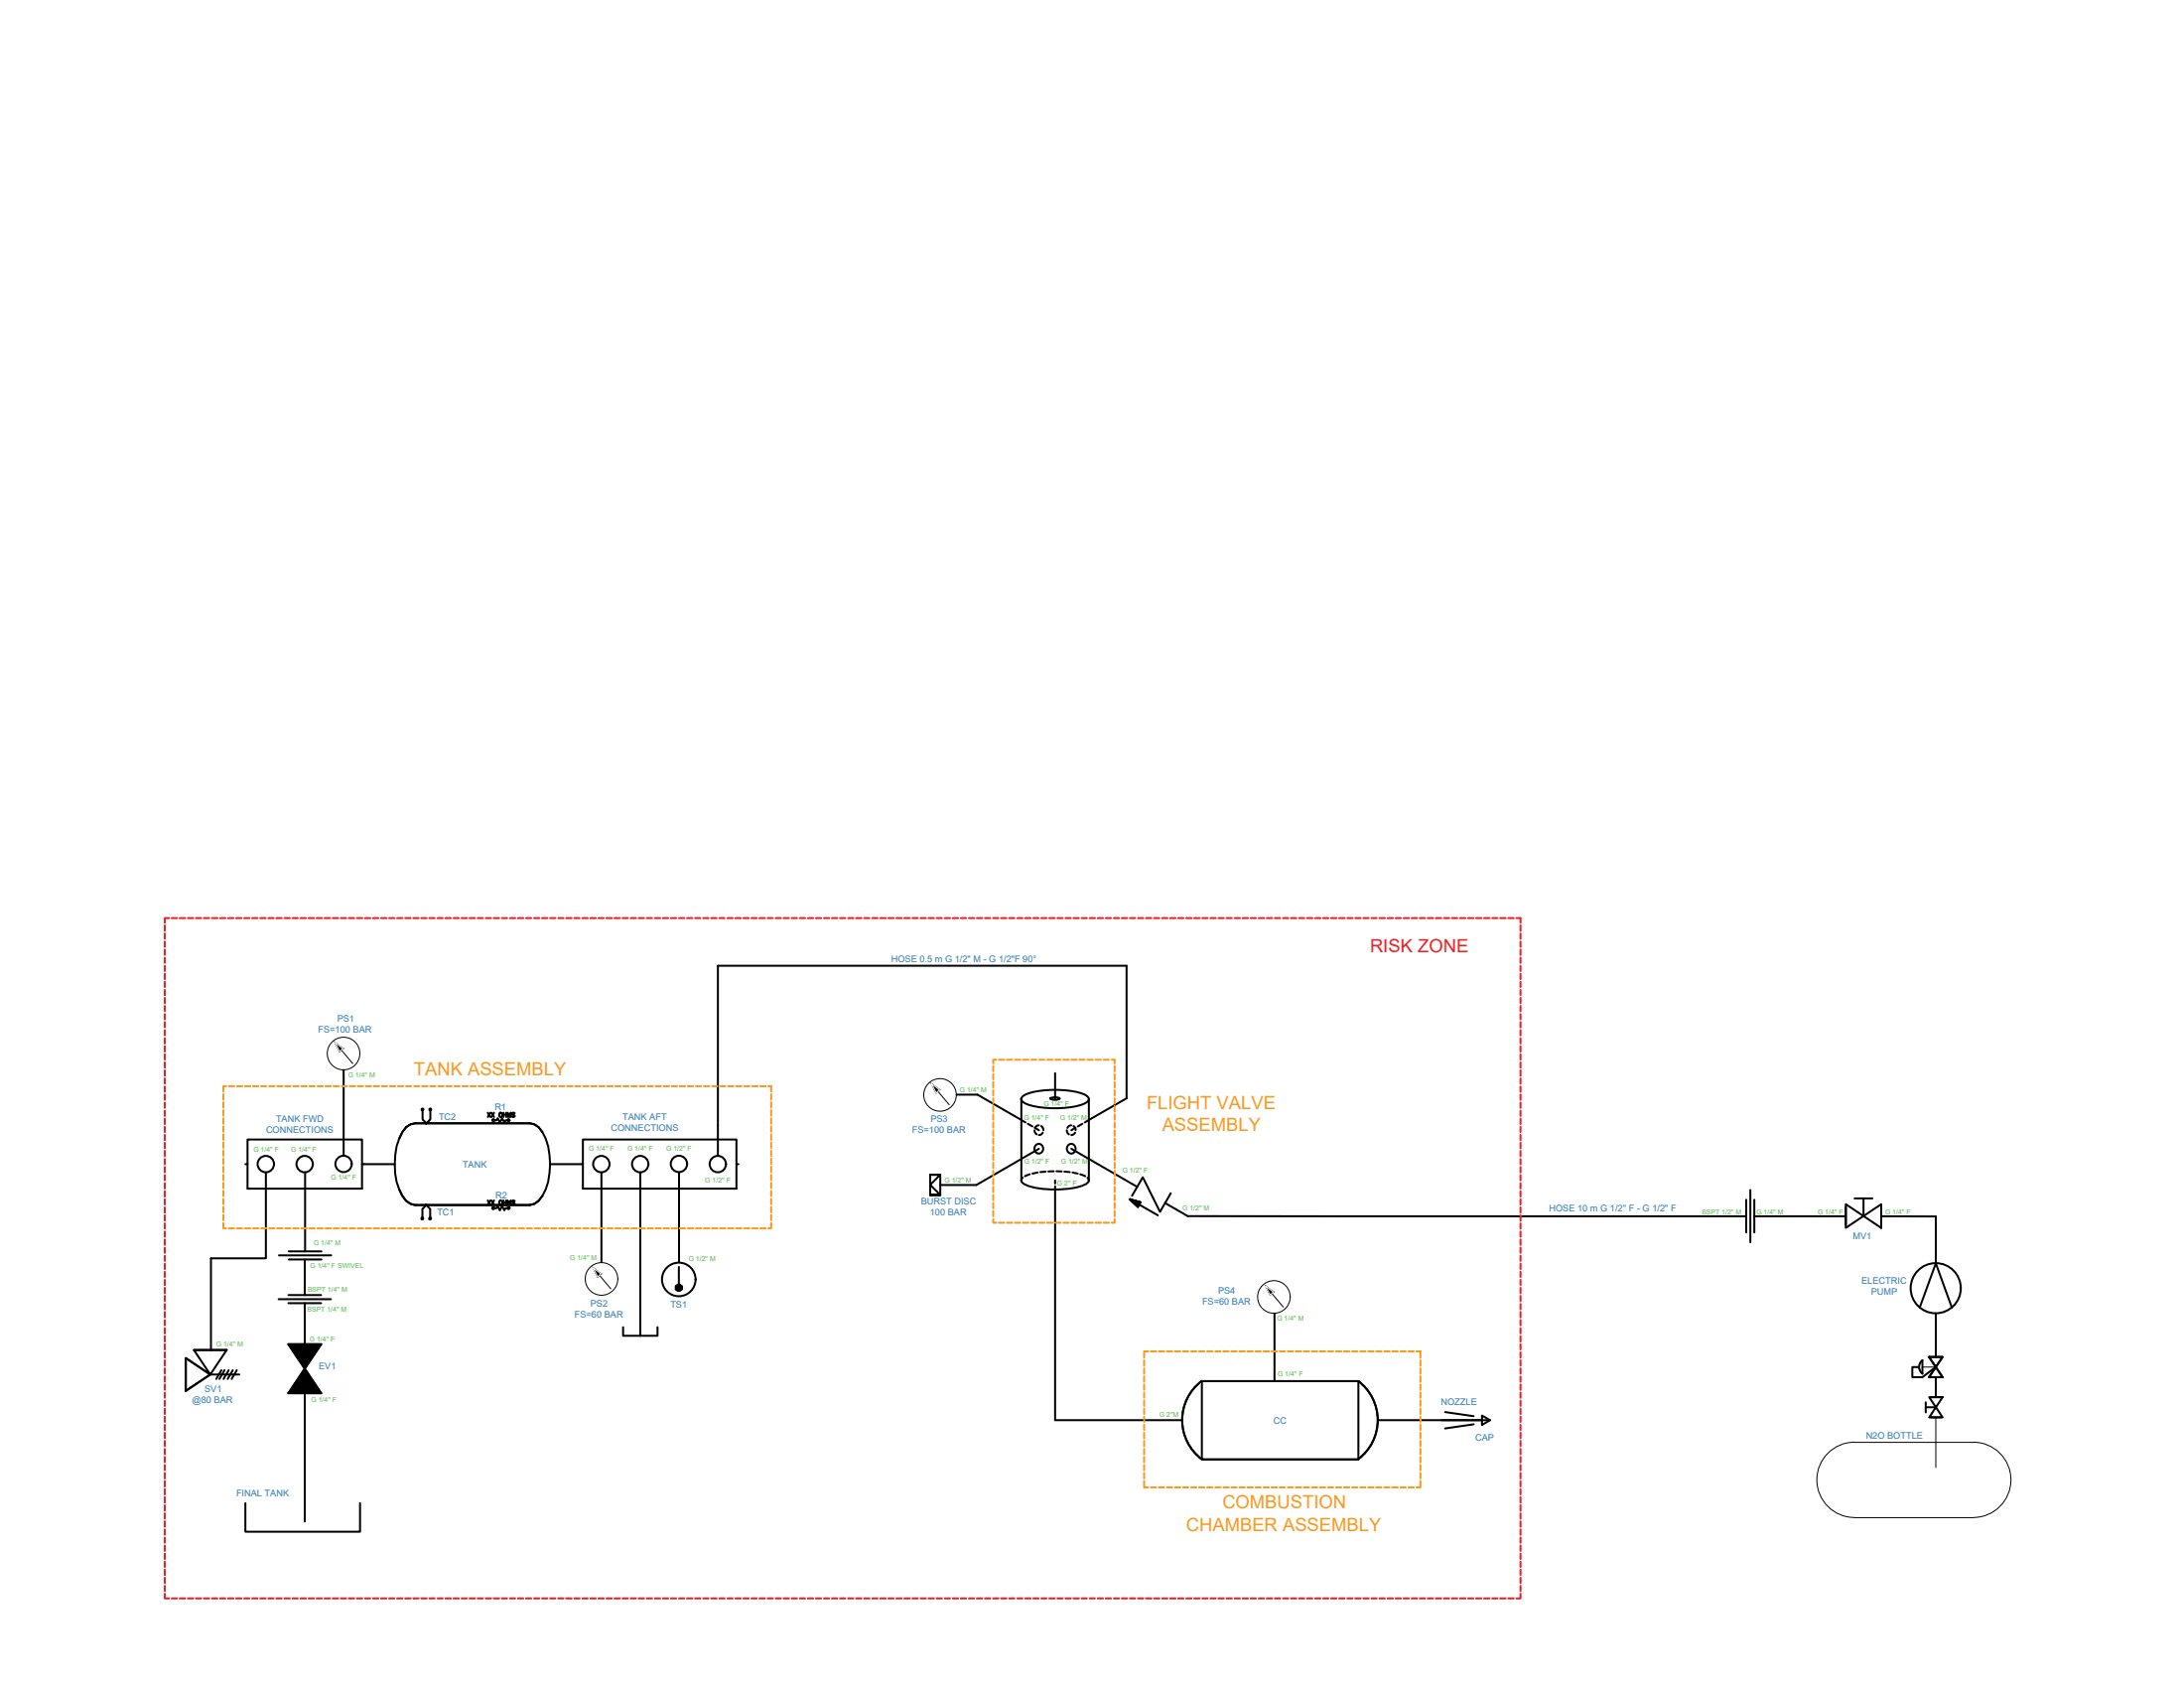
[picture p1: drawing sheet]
<svg xmlns="http://www.w3.org/2000/svg" width="279mm" height="216mm" viewBox="0 0 279 216" stroke-linecap="round" stroke-linejoin="round" font-family="sans-serif">
<!-- layer: SYMS -->
<g fill="none" stroke="#000" stroke-width=".25">
<path d="M31.4 148.9h.3M31.7 145.7h14.6v6.3h-14.6zM46.3 148.9h.3M51.1 152.1a2.57 2.57 0 0 0 2 2M52 144.2l.5-.4 .6-.1h14.7l.5 .1a4.1 4.1 0 0 1 1.8 2.8 9.3 9.3 0 0 1-.7 6.4l-.5 .6-.6 .4-.5 .1h-14.7a2.57 2.57 0 0 1-2-2 9.3 9.3 0 0 1 .4-7.3zM53.1 154.1h14.7M54 155.7v-1.1l.5-.5 .5 .5v1.1M54.1 142v1.2l.4 .5 .6-.5v-1.2M54.1 155.8l-.1 .1M54.1 141.8l-.1 .2M55.1 155.8l-.2 .1M55.1 141.8l-.1 .2"/>
<path d="M63.2 143.3h.3l.2-.3 .2 .6 .3-.6 .3 .6 .2-.3h.2M63.2 154.5h.3l.2-.2 .2 .5 .3-.5 .3 .5 .2-.3h.2M69.4 144.8l-.5-.6-.6-.4-.5-.1h-14.7l-.6 .1-.5 .4-.5 .6-.4 .8M69.4 153l-.5 .6-.6 .4-.5 .1M74.3 148.9h.3M74.6 145.7h19.6v6.3h-19.6zM94.2 148.9h.3M119 150.3v2.5v-2.5h1.3v2.5h-1.3h1.3l-1.3-1.3 1.3-1.2zM144.5 153.4l1.1 1 .3-.6-1.4-.4 1.4 .4-.3 .6zM144.5 153.4l3.6 2M149.8 152.6l-1.4 2.4-2.2-4.4-1.4 2.3M223.4 153.5v4.1"/>
<path d="M223.9 152.2v6.7M224.4 153.5v4.1M236.1 154l4.6 3v-3l-4.6 3zM236.1 154.4v2.3M237.3 153.3h2.2M238.4 153.3v2.2M240.7 154.4v2.3M35.6 166.2h6.7M35.7 160.6h6.7M36.9 171.9h4.2l-2.1 3.2zM36.9 171.9l4.2 6.3h-4.2l4.2-6.3zM36.9 165.6h4.2"/>
<path d="M36.9 166.7h4.2M36.9 160.1h4.2M36.9 161.1h4.2M39 175.1l2.1 3.1h-4.2zM79.7 169.7v1.2h4.4v-1.2M86.8 162v2.7M153.7 176.6a6.3 6.3 0 0 0 0 10M153.8 176.6v10.1h20M173.8 176.6a6.3 6.3 0 0 1 0 10M173.8 176.6h-20h20M173.8 176.6v10.1M245.5 174.9h-.9v1.2h1.3l1.8-1.2"/>
<path d="M245.8 174.2l.1-.2v1.7a1.07 1.07 0 0 1-.1-1.5zM246.4 179.4v1.3M246.4 180h1.3M246.8 173.6h1.7l-.8 1.3zM246.8 173.6h1.7l-1.7 2.5h1.7M246.8 173.6l1.7 2.5M246.8 178.7l1.7 2.6h-1.7l1.7-2.6zM247 178.7h1.3M247.7 174.9l.8 1.2h-1.7zM31.4 192.2v3.7h14.7v-3.7M39 190.7v3.9M153.8 186.7h20"/>
<path d="M184.4 181.6h6.2M184.9 180.6l3.6 .5M188.5 182.2l-3.6 .5M189.6 181.1l1 .5-1 .7zM247 181.3h1.3"/>
<circle cx="34" cy="148.9" r="1.05"/>
<circle cx="39" cy="148.9" r="1.05"/>
<circle cx="44" cy="148.9" r="1.05"/>
<circle cx="54" cy="155.9" r=".12"/>
<circle cx="54" cy="141.9" r=".12"/>
<circle cx="54.5" cy="154.1" r=".03"/>
<circle cx="54.5" cy="154.1" r=".05"/>
<circle cx="54.5" cy="143.7" r=".03"/>
<circle cx="54.5" cy="143.7" r=".05"/>
<circle cx="55" cy="155.9" r=".12"/>
<circle cx="55" cy="141.9" r=".12"/>
<circle cx="63.1" cy="154.5" r=".14"/>
<circle cx="63.1" cy="143.3" r=".14"/>
<circle cx="65.1" cy="143.3" r=".14"/>
<circle cx="65.1" cy="154.5" r=".14"/>
<circle cx="76.9" cy="148.9" r="1.05"/>
<circle cx="81.9" cy="148.9" r="1.05"/>
<circle cx="86.9" cy="148.9" r="1.05"/>
<circle cx="91.8" cy="148.9" r="1.05"/>
<circle cx="86.8" cy="163.6" r="2.15"/>
<circle cx="86.8" cy="164.7" r=".39"/>
</g>
<!-- layer: MISC -->
<g fill="none" stroke="#000" stroke-width=".25">
<path d="M62.4 142.3l.3 .6M62.4 153.5l.3 .6M62.7 142.3l-.3 .6M62.7 153.5l-.3 .6M62.9 142.3l.3 .6M62.9 153.5l.3 .6M63.2 142.3l-.3 .6M63.2 153.5l-.3 .6M63.9 153.6l.1-.1a.28 .28 0 0 1 .3 .3 .28 .28 0 0 1-.3 .3l-.1-.2zM64.4 142.3v.6M64.4 153.5v.6M64.4 142.6h.3"/>
<path d="M64.4 153.8h.3M64.7 142.3v.6M64.7 153.5v.6M64.9 142.9v-.6l.3 .6 .1-.6v.6M64.9 154.1v-.6l.3 .6 .1-.6v.6M65.8 142.4h-.3l.1 .1 .2 .2-.1 .2-.2-.1M65.8 153.6l-.1-.1-.2 .1 .1 .2 .2 .1-.1 .2-.2-.1"/>
<circle cx="64.1" cy="142.6" r=".25"/>
</g>
<!-- layer: 0 -->
<g fill="none" stroke="#000" stroke-width=".25">
<path d="M91.8 123.5h52.3v17l-5.3 3.1M135 137.3v3.2M122.4 140h2.7l6.1 3.6M130.7 140.6v10.4M130.8 140.3a7 7 0 0 1 4.2-.9 7 7 0 0 1 4.2 .9l.1 .3-.1 .2a7 7 0 0 1-4.2 .9 7 7 0 0 1-4.2-.9l-.2-.2zM130.8 150.6l-.1 .4M131.5 143.7l.6 .4M131.7 150.2l-.6 .2M132.4 144.6v.3l.2 .2M132.4 144.2l.5 .4M132.8 150l-.7 .1M132.9 143.9l-.2 .1-.3 .3"/>
<path d="M132.9 146.9l-8 4.7h-4.6M133.2 144l.2 .3 .1 .2M133.4 144.9l-.2 .2-.3 .1M133.8 149.9h-.7M134.4 140.5a1.23 1.23 0 0 1 1.2 0 1.23 1.23 0 0 1-1.2 0zM134.8 149.8h-.7M135 151v.4M135 151.7v29.9h16.2M135.1 149.8h.7M136.2 149.9h.7M136.5 144.6v.3l.3 .2M137.1 143.9l-.4 .1-.2 .3"/>
<path d="M137.1 146.9l8.4 4.9M137.2 150l.7 .1M137.3 144l.3 .3v.2M137.5 144.9l-.2 .2-.2 .1M137.6 144.2l-.5 .4M138.2 150.2l.6 .2M138.5 143.7l-.6 .4M139.1 150.6l.2 .4M139.3 151a1.59 1.59 0 0 1-1.4 .8 13.3 13.3 0 0 1-6.4-.1l-.8-.5-.1-.2M139.3 140.6v10.4M149.1 153.9l2.9 1.6 19.2 .1M196.7 155.6h26.7"/>
<path d="M224.4 155.6h11.7M238.4 155.6h.1M240.7 155.6h7M23.8 173.7l3.1 2.1-3.1 2.1zM24.8 172.7h4.2l-2.1 3.1zM24.8 172.7h4.2M26.9 175.8h3.7M28.3 175.3l-.6 1.1M28.7 175.3l-.6 1.1M29.3 175.3l-.7 1.1M29.8 175.3l-.7 1.1M30.3 175.3l-.7 1.1"/>
<path d="M39 175.1v15.6M163 168v8.6M245.6 167.2l2.1-5.6 2 5.7M176.3 181.6h13.3"/>
<circle cx="132.9" cy="146.9" r=".6"/>
<circle cx="137.1" cy="146.9" r=".6"/>
<circle cx="247.6" cy="164.8" r="3.2"/>
</g>
<g fill="none" stroke="#f8991e" stroke-width=".25">
<path d="M28.6 139.9v.7M28.9 138.9h-.3v.7M29.3 138.9h.7M30.3 138.9h.7M31.3 138.9h.7M32.4 138.9h.7M33.4 138.9h.7M34.4 138.9h.7M35.5 138.9h.7M36.5 138.9h.7M37.5 138.9h.7M38.5 138.9h.7"/>
<path d="M39.6 138.9h.7M40.6 138.9h.7M41.6 138.9h.7M42.7 138.9h.6M43.7 138.9h.7M44.7 138.9h.7M45.8 138.9h.6M46.8 138.9h.7M47.8 138.9h.7M48.9 138.9h.6M49.9 138.9h.7M50.9 138.9h.7"/>
<path d="M51.9 138.9h.7M53 138.9h.7M54 138.9h.7M55 138.9h.7M56.1 138.9h.6M57.1 138.9h.7M58.1 138.9h.7M59.2 138.9h.6M60.2 138.9h.7M61.2 138.9h.7M62.3 138.9h.6M63.3 138.9h.7"/>
<path d="M64.3 138.9h.7M65.3 138.9h.7M66.4 138.9h.7M67.4 138.9h.7M68.4 138.9h.7M69.4 138.9h.7M70.5 138.9h.7M71.5 138.9h.7M72.5 138.9h.7M73.6 138.9h.7M74.6 138.9h.7M75.6 138.9h.7"/>
<path d="M76.7 138.9h.6M77.7 138.9h.7M78.7 138.9h.7M79.8 138.9h.6M80.8 138.9h.7M81.8 138.9h.7M82.8 138.9h.7M83.9 138.9h.7M84.9 138.9h.7M85.9 138.9h.7M87 138.9h.7M88 138.9h.7"/>
<path d="M89 138.9h.7M90 138.9h.7M91.1 138.9h.7M92.1 138.9h.7M93.1 138.9h.7M94.2 138.9h.7M95.2 138.9h.7M96.2 138.9h.7M97.3 138.9h.7M98.3 138.9h.4v.7M98.7 139.9v.7M127.1 136.3v.7"/>
<path d="M127.1 137.4v.7M127.1 138.4v.7M127.1 139.4v.7M127.4 135.5h-.3v.5M127.8 135.5h.7M128.8 135.5h.7M129.9 135.5h.6M130.9 135.5h.7M131.9 135.5h.7M132.9 135.5h.7M134 135.5h.7M135 135.5h.7"/>
<path d="M136 135.5h.7M137.1 135.5h.7M138.1 135.5h.7M139.1 135.5h.7M140.1 135.5h.7M141.2 135.5h.7M142.2 135.5h.4v.5M142.6 136.3v.7M142.6 137.4v.7M142.6 138.4v.7M142.6 139.4v.7M28.6 156.4v.7h.3"/>
<path d="M28.6 141v.7M28.6 142v.7M28.6 143v.7M28.6 144.1v.7M28.6 145.1v.7M28.6 146.1v.7M28.6 147.2v.6M28.6 148.2v.7M28.6 149.2v.7M28.6 150.3v.6M28.6 151.3v.7M28.6 152.3v.7"/>
<path d="M28.6 153.3v.7M28.6 154.4v.7M28.6 155.4v.7M29.3 157.1h.7M30.3 157.1h.7M31.3 157.1h.7M32.4 157.1h.7M33.4 157.1h.7M34.4 157.1h.7M35.5 157.1h.7M36.5 157.1h.7M37.5 157.1h.7"/>
<path d="M38.5 157.1h.7M39.6 157.1h.7M40.6 157.1h.7M41.6 157.1h.7M42.7 157.1h.6M43.7 157.1h.7M44.7 157.1h.7M45.8 157.1h.6M46.8 157.1h.7M47.8 157.1h.7M48.9 157.1h.6M49.9 157.1h.7"/>
<path d="M50.9 157.1h.7M51.9 157.1h.7M53 157.1h.7M54 157.1h.7M55 157.1h.7M56.1 157.1h.6M57.1 157.1h.7M58.1 157.1h.7M59.2 157.1h.6M60.2 157.1h.7M61.2 157.1h.7M62.3 157.1h.6"/>
<path d="M63.3 157.1h.7M64.3 157.1h.7M65.3 157.1h.7M66.4 157.1h.7M67.4 157.1h.7M68.4 157.1h.7M69.4 157.1h.7M70.5 157.1h.7M71.5 157.1h.7M72.5 157.1h.7M73.6 157.1h.7M74.6 157.1h.7"/>
<path d="M75.6 157.1h.7M76.7 157.1h.6M77.7 157.1h.7M78.7 157.1h.7M79.8 157.1h.6M80.8 157.1h.7M81.8 157.1h.7M82.8 157.1h.7M83.9 157.1h.7M84.9 157.1h.7M85.9 157.1h.7M87 157.1h.7"/>
<path d="M88 157.1h.7M89 157.1h.7M90 157.1h.7M91.1 157.1h.7M92.1 157.1h.7M93.1 157.1h.7M94.2 157.1h.7M95.2 157.1h.7M96.2 157.1h.7M97.3 157.1h.7M98.7 156.4v.7h-.4M98.7 141v.7"/>
<path d="M98.7 142v.7M98.7 143v.7M98.7 144.1v.7M98.7 145.1v.7M98.7 146.1v.7M98.7 147.2v.6M98.7 148.2v.7M98.7 149.2v.7M98.7 150.3v.6M98.7 151.3v.7M98.7 152.3v.7M98.7 153.3v.7"/>
<path d="M98.7 154.4v.7M98.7 155.4v.7M127.1 155.9v.5h.3M127.1 140.5v.7M127.1 141.5v.7M127.1 142.5v.7M127.1 143.6v.6M127.1 144.6v.7M127.1 145.6v.7M127.1 146.7v.6M127.1 147.7v.7M127.1 148.7v.7"/>
<path d="M127.1 149.7v.7M127.1 150.8v.7M127.1 151.8v.7M127.1 152.8v.7M127.1 153.9v.7M127.1 154.9v.7M127.8 156.4h.7M128.8 156.4h.7M129.9 156.4h.6M130.9 156.4h.7M131.9 156.4h.7M132.9 156.4h.7"/>
<path d="M134 156.4h.7M135 156.4h.7M136 156.4h.7M137.1 156.4h.7M138.1 156.4h.7M139.1 156.4h.7M140.1 156.4h.7M141.2 156.4h.7M142.6 155.9v.5h-.4M142.6 140.5v.7M142.6 141.5v.7M142.6 142.5v.7"/>
<path d="M142.6 143.6v.6M142.6 144.6v.7M142.6 145.6v.7M142.6 146.7v.6M142.6 147.7v.7M142.6 148.7v.7M142.6 149.7v.7M142.6 150.8v.7M142.6 151.8v.7M142.6 152.8v.7M142.6 153.9v.7M142.6 154.9v.7"/>
<path d="M146.4 174v.7M146.4 175v.7M146.4 176v.7M146.4 177.1v.7M146.4 178.1v.7M146.4 179.1v.7M146.9 172.8h-.5v.8M147.2 172.8h.7M148.3 172.8h.6M149.3 172.8h.7M150.3 172.8h.7M151.3 172.8h.7"/>
<path d="M152.4 172.8h.7M153.4 172.8h.7M154.4 172.8h.7M155.5 172.8h.6M156.5 172.8h.7M157.5 172.8h.7M158.6 172.8h.6M159.6 172.8h.7M160.6 172.8h.7M161.6 172.8h.7M162.7 172.8h.7M163.7 172.8h.7"/>
<path d="M164.7 172.8h.7M165.8 172.8h.7M166.8 172.8h.7M167.8 172.8h.7M168.8 172.8h.7M169.9 172.8h.7M170.9 172.8h.7M171.9 172.8h.7M173 172.8h.7M174 172.8h.7M175 172.8h.7M176.1 172.8h.6"/>
<path d="M177.1 172.8h.7M178.1 172.8h.7M179.2 172.8h.6M180.2 172.8h.7M181.2 172.8h.5v.8M181.7 174v.7M181.7 175v.7M181.7 176v.7M181.7 177.1v.7M181.7 178.1v.7M181.7 179.1v.7M146.4 189.4v.8h.5"/>
<path d="M146.4 180.2v.7M146.4 181.2v.7M146.4 182.2v.7M146.4 183.3v.7M146.4 184.3v.7M146.4 185.3v.7M146.4 186.3v.7M146.4 187.4v.7M146.4 188.4v.7M147.2 190.2h.7M148.3 190.2h.6M149.3 190.2h.7"/>
<path d="M150.3 190.2h.7M151.3 190.2h.7M152.4 190.2h.7M153.4 190.2h.7M154.4 190.2h.7M155.5 190.2h.6M156.5 190.2h.7M157.5 190.2h.7M158.6 190.2h.6M159.6 190.2h.7M160.6 190.2h.7M161.6 190.2h.7"/>
<path d="M162.7 190.2h.7M163.7 190.2h.7M164.7 190.2h.7M165.8 190.2h.7M166.8 190.2h.7M167.8 190.2h.7M168.8 190.2h.7M169.9 190.2h.7M170.9 190.2h.7M171.9 190.2h.7M173 190.2h.7M174 190.2h.7"/>
<path d="M175 190.2h.7M176.1 190.2h.6M177.1 190.2h.7M178.1 190.2h.7M179.2 190.2h.6M180.2 190.2h.7M181.7 189.4v.8h-.5M181.7 180.2v.7M181.7 181.2v.7M181.7 182.2v.7M181.7 183.3v.7M181.7 184.3v.7"/>
<path d="M181.7 185.3v.7M181.7 186.3v.7M181.7 187.4v.7M181.7 188.4v.7"/>
</g>
<!-- layer: SYMS -->
<g fill="#000" stroke="#000" stroke-width=".13">
<path d="M144.5 153.4l1.4 .4-.3 .6zM86.8 165.1h.2zM86.8 164.3h.1z"/>
<path d="M42.9 133.3l1 .8h-.7zM43.2 134.1l.3 .4 .4-.4z"/>
<path d="M119.2 138.6l1 .8h-.7zM119.5 139.4l.3 .4 .4-.4z"/>
<path d="M36.9 171.9h2.1zM36.9 171.9h2.1z"/>
<path d="M36.9 178.2h2.1zM36.9 178.2h2.1z"/>
<path d="M39 175.1l2 3.1zM39 175.1l2 3.1h-4.1z"/>
<path d="M39.3 178.2h1.8zM39.3 178.2h1.8z"/>
<path d="M39.3 171.9h1.8zM39.3 171.9h1.8z"/>
<path d="M36.9 171.9l2.1 3.1 2.1-3.1zM36.9 171.9l2.1 3.1h-.1z"/>
<path d="M75.9 162.2l1 .7h-.6zM76.3 162.9l.2 .4 .4-.4z"/>
<path d="M86.8 165.1h.1zM86.8 165.1h.1z"/>
<path d="M86.8 164.3h.2zM86.8 164.3h.2z"/>
<path d="M86.8 164.3h.2zM86.7 164.3h.3z"/>
<path d="M86.7 164.3l.3 .1zM86.7 164.4h.3z"/>
<path d="M86.7 165.1h.3zM86.7 165.1h.3z"/>
<path d="M86.7 164.4h.3zM86.7 164.4h.3z"/>
<path d="M86.7 165.1h.3zM86.7 165.1h.3z"/>
<path d="M86.7 164.4h.4zM86.6 164.4h.5z"/>
<path d="M86.7 165.1h.3zM86.7 165.1h.3z"/>
<path d="M86.6 164.4h.5zM86.6 164.4h.5z"/>
<path d="M86.6 165h.5zM86.6 165l.4 .1z"/>
<path d="M86.6 164.4h.5zM86.6 164.4h.5z"/>
<path d="M86.6 165h.5zM86.6 165h.5z"/>
<path d="M86.6 164.4l.6 .1zM86.5 164.5h.7z"/>
<path d="M86.6 165h.5zM86.6 165h.5z"/>
<path d="M86.5 164.5h.7zM86.5 164.5h.7z"/>
<path d="M86.5 165h.7zM86.5 165h.6z"/>
<path d="M86.5 164.5h.7zM86.5 164.5h.7z"/>
<path d="M86.5 164.9h.7zM86.5 164.9l.7 .1z"/>
<path d="M86.5 164.5l.7 .1zM86.5 164.5l.7 .1z"/>
<path d="M86.5 164.9h.7zM86.5 164.9h.7z"/>
<path d="M86.5 164.6h.7zM86.5 164.6h.7z"/>
<path d="M86.5 164.6h.7zM86.5 164.6h.7z"/>
<path d="M86.5 164.8l.7 .1zM86.5 164.8l.7 .1z"/>
<path d="M86.5 164.9h.7zM86.5 164.9h.7z"/>
<path d="M86.5 164.6l.7 .1zM86.5 164.6l.7 .1z"/>
<path d="M86.4 164.7h.8zM86.4 164.7h.8z"/>
<path d="M86.4 164.7l.8 .1zM86.4 164.7l.8 .1z"/>
<path d="M86.4 164.8h.8zM86.4 164.8h.8z"/>
<path d="M86.5 164.8h.7zM86.5 164.8h.7z"/>
<path d="M161.9 164.5l1 .7h-.6zM162.3 165.2l.2 .4 .4-.4z"/>
</g>
<g fill="none" stroke="#000" stroke-width=".13">
<path d="M42.9 133.3l2.2 2.7M42.9 133.3l1 .8-.4 .4zM119.2 138.6l2.2 2.7M119.2 138.6l1 .8-.4 .4zM75.9 162.2l2.2 2.6M75.9 162.2l1 .7-.4 .4zM161.9 164.5l2.3 2.7M161.9 164.5l1 .7-.4 .4zM245.8 174.2l.1-.2v1.7a1.07 1.07 0 0 1-.1-1.5zM245.9 174.9h1.8M237.2 184.5a4.8 4.8 0 0 0-4.8 4.8 4.8 4.8 0 0 0 4.8 4.8M237.3 184.5h15.1a4.8 4.8 0 0 1 4.9 4.8 4.8 4.8 0 0 1-4.9 4.8"/>
<path d="M237.3 194.1h15.2M247.7 181.3v6.4"/>
<circle cx="44" cy="134.8" r="2.09"/>
<circle cx="120.3" cy="140" r="2.09"/>
<circle cx="77" cy="163.6" r="2.09"/>
<circle cx="163" cy="165.9" r="2.09"/>
</g>
<path d="M42.9 133.3l1 .8-.4 .4zM119.2 138.6l1 .8-.4 .4zM75.9 162.2l1 .7-.4 .4zM161.9 164.5l1 .7-.4 .4z" fill="none" stroke="#fafafa" stroke-width=".13"/>
<!-- layer: WIRES -->
<g fill="none" stroke="#000" stroke-width=".25">
<path d="M44 136.9v10.9M91.8 123.5v24.3M34 149.9v11h-7v11.8M39 149.9v10.2M46.6 148.9h3.9M70.4 148.9h3.9M76.9 149.9v11.5M81.9 149.9v21M86.9 149.9v11.5M171.2 155.6h25.5M247.7 155.6v6M39 161.1v4.5"/>
<path d="M39 166.7v5.2M247.7 168v5.6M247.7 176.1v2.6"/>
</g>
<!-- layer: 0 -->
<g fill="none" stroke="#ed1f24" stroke-width=".25">
<path d="M21.1 118.4v.7M21.1 119.4v.7M21.6 117.4h-.5v.6M22 117.4h.6M23 117.4h.7M24 117.4h.7M25.1 117.4h.6M26.1 117.4h.7M27.1 117.4h.7M28.2 117.4h.6M29.2 117.4h.7M30.2 117.4h.7"/>
<path d="M31.2 117.4h.7M32.3 117.4h.7M33.3 117.4h.7M34.3 117.4h.7M35.3 117.4h.7M36.4 117.4h.7M37.4 117.4h.7M38.4 117.4h.7M39.5 117.4h.7M40.5 117.4h.7M41.5 117.4h.7M42.6 117.4h.7"/>
<path d="M43.6 117.4h.7M44.6 117.4h.7M45.7 117.4h.7M46.7 117.4h.7M47.7 117.4h.7M48.7 117.4h.7M49.8 117.4h.7M50.8 117.4h.7M51.8 117.4h.7M52.9 117.4h.7M53.9 117.4h.7M54.9 117.4h.7"/>
<path d="M56 117.4h.6M57 117.4h.7M58 117.4h.7M59.1 117.4h.6M60.1 117.4h.7M61.1 117.4h.7M62.1 117.4h.7M63.2 117.4h.7M64.2 117.4h.7M65.2 117.4h.7M66.3 117.4h.7M67.3 117.4h.7"/>
<path d="M68.3 117.4h.7M69.3 117.4h.7M70.4 117.4h.7M71.4 117.4h.7M72.4 117.4h.7M73.5 117.4h.6M74.5 117.4h.7M75.5 117.4h.7M76.6 117.4h.6M77.6 117.4h.7M78.6 117.4h.7M79.7 117.4h.6"/>
<path d="M80.7 117.4h.7M81.7 117.4h.7M82.7 117.4h.7M83.8 117.4h.7M84.8 117.4h.7M85.8 117.4h.7M86.9 117.4h.6M87.9 117.4h.7M88.9 117.4h.7M90 117.4h.6M91 117.4h.7M92 117.4h.7"/>
<path d="M93 117.4h.7M94.1 117.4h.7M95.1 117.4h.7M96.1 117.4h.7M97.2 117.4h.7M98.2 117.4h.7M99.2 117.4h.7M100.2 117.4h.7M101.3 117.4h.7M102.3 117.4h.7M103.3 117.4h.7M104.4 117.4h.7"/>
<path d="M105.4 117.4h.7M106.4 117.4h.7M107.5 117.4h.6M108.5 117.4h.7M109.5 117.4h.7M110.6 117.4h.6M111.6 117.4h.7M112.6 117.4h.7M113.6 117.4h.7M114.7 117.4h.7M115.7 117.4h.7M116.7 117.4h.7"/>
<path d="M117.8 117.4h.6M118.8 117.4h.7M119.8 117.4h.7M120.9 117.4h.6M121.9 117.4h.7M122.9 117.4h.7M124 117.4h.6M125 117.4h.7M126 117.4h.7M127 117.4h.7M128.1 117.4h.7M129.1 117.4h.7"/>
<path d="M130.1 117.4h.7M131.1 117.4h.7M132.2 117.4h.7M133.2 117.4h.7M134.2 117.4h.7M135.3 117.4h.7M136.3 117.4h.7M137.3 117.4h.7M138.4 117.4h.6M139.4 117.4h.7M140.4 117.4h.7M141.5 117.4h.6"/>
<path d="M142.5 117.4h.7M143.5 117.4h.7M144.5 117.4h.7M145.6 117.4h.7M146.6 117.4h.7M147.6 117.4h.7M148.7 117.4h.7M149.7 117.4h.7M150.7 117.4h.7M151.8 117.4h.6M152.8 117.4h.7M153.8 117.4h.7"/>
<path d="M154.9 117.4h.6M155.9 117.4h.7M156.9 117.4h.7M157.9 117.4h.7M159 117.4h.7M160 117.4h.7M161 117.4h.7M162.1 117.4h.7M163.1 117.4h.7M164.1 117.4h.7M165.1 117.4h.7M166.2 117.4h.7"/>
<path d="M167.2 117.4h.7M168.2 117.4h.7M169.3 117.4h.6M170.3 117.4h.7M171.3 117.4h.7M172.4 117.4h.6M173.4 117.4h.7M174.4 117.4h.7M175.5 117.4h.6M176.5 117.4h.7M177.5 117.4h.7M178.5 117.4h.7"/>
<path d="M179.6 117.4h.7M180.6 117.4h.7M181.6 117.4h.7M182.6 117.4h.7M183.7 117.4h.7M184.7 117.4h.7M185.7 117.4h.7M186.8 117.4h.7M187.8 117.4h.7M188.8 117.4h.7M189.9 117.4h.7M190.9 117.4h.7"/>
<path d="M191.9 117.4h.7M193 117.4h.7M194 117.4h.5v.6M194.5 118.4v.7M194.5 119.4v.7M21.1 120.4v.7M21.1 121.4v.7M21.1 122.5v.7M21.1 123.5v.7M21.1 124.5v.7M21.1 125.6v.7M21.1 126.6v.7"/>
<path d="M21.1 127.6v.7M21.1 128.7v.6M21.1 129.7v.7M21.1 130.7v.7M21.1 131.8v.6M21.1 132.8v.7M21.1 133.8v.7M21.1 134.8v.7M21.1 135.9v.7M21.1 136.9v.7M21.1 137.9v.7M21.1 139v.7"/>
<path d="M21.1 140v.7M194.5 120.4v.7M194.5 121.4v.7M194.5 122.5v.7M194.5 123.5v.7M194.5 124.5v.7M194.5 125.6v.7M194.5 126.6v.7M194.5 127.6v.7M194.5 128.7v.6M194.5 129.7v.7M194.5 130.7v.7"/>
<path d="M194.5 131.8v.6M194.5 132.8v.7M194.5 133.8v.7M194.5 134.8v.7M194.5 135.9v.7M194.5 136.9v.7M194.5 137.9v.7M194.5 139v.7M194.5 140v.7M21.1 141v.7M21.1 142.1v.6M21.1 143.1v.7"/>
<path d="M21.1 144.1v.7M21.1 145.2v.6M21.1 146.2v.7M21.1 147.2v.7M21.1 148.2v.7M21.1 149.3v.7M21.1 150.3v.7M21.1 151.3v.7M21.1 152.4v.6M21.1 153.4v.7M21.1 154.4v.7M21.1 155.4v.7"/>
<path d="M21.1 156.5v.7M21.1 157.5v.7M21.1 158.5v.7M21.1 159.6v.6M194.5 141v.7M194.5 142.1v.6M194.5 143.1v.7M194.5 144.1v.7M194.5 145.2v.6M194.5 146.2v.7M194.5 147.2v.7M194.5 148.2v.7"/>
<path d="M194.5 149.3v.7M194.5 150.3v.7M194.5 151.3v.7M194.5 152.4v.6M194.5 153.4v.7M194.5 154.4v.7M194.5 155.4v.7M194.5 156.5v.7M194.5 157.5v.7M194.5 158.5v.7M194.5 159.6v.6M21.1 160.6v.7"/>
<path d="M21.1 161.6v.7M21.1 162.7v.6M21.1 163.7v.7M21.1 164.7v.7M21.1 165.7v.7M21.1 166.8v.7M21.1 167.8v.7M21.1 168.8v.7M21.1 169.9v.7M21.1 170.9v.7M21.1 171.9v.7M21.1 173v.6"/>
<path d="M21.1 174v.7M21.1 175v.7M21.1 176.1v.6M21.1 177.1v.7M21.1 178.1v.7M21.1 179.1v.7M194.5 160.6v.7M194.5 161.6v.7M194.5 162.7v.6M194.5 163.7v.7M194.5 164.7v.7M194.5 165.7v.7"/>
<path d="M194.5 166.8v.7M194.5 167.8v.7M194.5 168.8v.7M194.5 169.9v.7M194.5 170.9v.7M194.5 171.9v.7M194.5 173v.6M194.5 174v.7M194.5 175v.7M194.5 176.1v.6M194.5 177.1v.7M194.5 178.1v.7"/>
<path d="M194.5 179.1v.7M21.1 180.2v.7M21.1 181.2v.7M21.1 182.2v.7M21.1 183.3v.7M21.1 184.3v.7M21.1 185.3v.7M21.1 186.3v.7M21.1 187.4v.7M21.1 188.4v.7M21.1 189.4v.7M21.1 190.5v.6"/>
<path d="M21.1 191.5v.7M21.1 192.5v.7M21.1 193.6v.6M21.1 194.6v.7M21.1 195.6v.7M21.1 196.7v.6M21.1 197.7v.7M21.1 198.7v.7M21.1 199.7v.7M194.5 180.2v.7M194.5 181.2v.7M194.5 182.2v.7"/>
<path d="M194.5 183.3v.7M194.5 184.3v.7M194.5 185.3v.7M194.5 186.3v.7M194.5 187.4v.7M194.5 188.4v.7M194.5 189.4v.7M194.5 190.5v.6M194.5 191.5v.7M194.5 192.5v.7M194.5 193.6v.6M194.5 194.6v.7"/>
<path d="M194.5 195.6v.7M194.5 196.7v.6M194.5 197.7v.7M194.5 198.7v.7M194.5 199.7v.7M21.1 203.8v.6h.5M21.1 200.8v.7M21.1 201.8v.7M21.1 202.8v.7M22 204.4h.6M23 204.4h.7M24 204.4h.7"/>
<path d="M25.1 204.4h.6M26.1 204.4h.7M27.1 204.4h.7M28.2 204.4h.6M29.2 204.4h.7M30.2 204.4h.7M31.2 204.4h.7M32.3 204.4h.7M33.3 204.4h.7M34.3 204.4h.7M35.3 204.4h.7M36.4 204.4h.7"/>
<path d="M37.4 204.4h.7M38.4 204.4h.7M39.5 204.4h.7M40.5 204.4h.7M41.5 204.4h.7M42.6 204.4h.7M43.6 204.4h.7M44.6 204.4h.7M45.7 204.4h.7M46.7 204.4h.7M47.7 204.4h.7M48.7 204.4h.7"/>
<path d="M49.8 204.4h.7M50.8 204.4h.7M51.8 204.4h.7M52.9 204.4h.7M53.9 204.4h.7M54.9 204.4h.7M56 204.4h.6M57 204.4h.7M58 204.4h.7M59.1 204.4h.6M60.1 204.4h.7M61.1 204.4h.7"/>
<path d="M62.1 204.4h.7M63.2 204.4h.7M64.2 204.4h.7M65.2 204.4h.7M66.3 204.4h.7M67.3 204.4h.7M68.3 204.4h.7M69.3 204.4h.7M70.4 204.4h.7M71.4 204.4h.7M72.4 204.4h.7M73.5 204.4h.6"/>
<path d="M74.5 204.4h.7M75.5 204.4h.7M76.6 204.4h.6M77.6 204.4h.7M78.6 204.4h.7M79.7 204.4h.6M80.7 204.4h.7M81.7 204.4h.7M82.7 204.4h.7M83.8 204.4h.7M84.8 204.4h.7M85.8 204.4h.7"/>
<path d="M86.9 204.4h.6M87.9 204.4h.7M88.9 204.4h.7M90 204.4h.6M91 204.4h.7M92 204.4h.7M93 204.4h.7M94.1 204.4h.7M95.1 204.4h.7M96.1 204.4h.7M97.2 204.4h.7M98.2 204.4h.7"/>
<path d="M99.2 204.4h.7M100.2 204.4h.7M101.3 204.4h.7M102.3 204.4h.7M103.3 204.4h.7M104.4 204.4h.7M105.4 204.4h.7M106.4 204.4h.7M107.5 204.4h.6M108.5 204.4h.7M109.5 204.4h.7M110.6 204.4h.6"/>
<path d="M111.6 204.4h.7M112.6 204.4h.7M113.6 204.4h.7M114.7 204.4h.7M115.7 204.4h.7M116.7 204.4h.7M117.8 204.4h.6M118.8 204.4h.7M119.8 204.4h.7M120.9 204.4h.6M121.9 204.4h.7M122.9 204.4h.7"/>
<path d="M124 204.4h.6M125 204.4h.7M126 204.4h.7M127 204.4h.7M128.1 204.4h.7M129.1 204.4h.7M130.1 204.4h.7M131.1 204.4h.7M132.2 204.4h.7M133.2 204.4h.7M134.2 204.4h.7M135.3 204.4h.7"/>
<path d="M136.3 204.4h.7M137.3 204.4h.7M138.4 204.4h.6M139.4 204.4h.7M140.4 204.4h.7M141.5 204.4h.6M142.5 204.4h.7M143.5 204.4h.7M144.5 204.4h.7M145.6 204.4h.7M146.6 204.4h.7M147.6 204.4h.7"/>
<path d="M148.7 204.4h.7M149.7 204.4h.7M150.7 204.4h.7M151.8 204.4h.6M152.8 204.4h.7M153.8 204.4h.7M154.9 204.4h.6M155.9 204.4h.7M156.9 204.4h.7M157.9 204.4h.7M159 204.4h.7M160 204.4h.7"/>
<path d="M161 204.4h.7M162.1 204.4h.7M163.1 204.4h.7M164.1 204.4h.7M165.1 204.4h.7M166.2 204.4h.7M167.2 204.4h.7M168.2 204.4h.7M169.3 204.4h.6M170.3 204.4h.7M171.3 204.4h.7M172.4 204.4h.6"/>
<path d="M173.4 204.4h.7M174.4 204.4h.7M175.5 204.4h.6M176.5 204.4h.7M177.5 204.4h.7M178.5 204.4h.7M179.6 204.4h.7M180.6 204.4h.7M181.6 204.4h.7M182.6 204.4h.7M183.7 204.4h.7M184.7 204.4h.7"/>
<path d="M185.7 204.4h.7M186.8 204.4h.7M187.8 204.4h.7M188.8 204.4h.7M189.9 204.4h.7M190.9 204.4h.7M191.9 204.4h.7M193 204.4h.7M194.5 203.8v.6h-.5M194.5 200.8v.7M194.5 201.8v.7M194.5 202.8v.7"/>
</g>
<text font-size="2.3" fill="#ed1f24" x="175.3" y="121.7">RISK ZONE</text>
<g font-size="2.3" fill="#f8991e">
<text x="52.9" y="137.5">TANK ASSEMBLY</text>
<text x="146.7" y="141.8">FLIGHT VALVE</text>
<text x="148.7" y="144.7">ASSEMBLY</text>
<text x="151.7" y="195.8">CHAMBER ASSEMBLY</text>
<text x="156.4" y="193">COMBUSTION</text>
</g>
<g font-size="1.2" fill="#2776bb">
<text x="114" y="123">HOSE 0.5 m G 1/2&quot; M - G 1/2&quot;F 90°</text>
<text x="43.1" y="130.7">PS1</text>
<text x="40.7" y="132.1">FS=100 BAR</text>
<text x="35.3" y="143.5">TANK FWD</text>
<text x="56.1" y="143.3">TC2</text>
<text x="63.3" y="142">R1</text>
<text x="79.7" y="143.3">TANK AFT</text>
<text x="119" y="143.5">PS3</text>
<text x="34" y="144.9">CONNECTIONS</text>
<text x="59.2" y="149.4">TANK</text>
<text x="78.2" y="144.7">CONNECTIONS</text>
<text x="116.7" y="144.9">FS=100 BAR</text>
<text x="55.9" y="155.5">TC1</text>
<text x="63.4" y="153.2">R2</text>
<text x="117.8" y="154.1">BURST DISC</text>
<text x="119" y="155.5">100 BAR</text>
<text x="198.2" y="154.9">HOSE 10 m G 1/2'' F - G 1/2'' F</text>
<text x="237" y="158.5">MV1</text>
<text x="75.5" y="167.1">PS2</text>
<text x="85.8" y="167.2">TS1</text>
<text x="153.8" y="166.9">FS=60 BAR</text>
<text x="155.8" y="165.5">PS4</text>
<text x="238.1" y="164.3">ELECTRIC</text>
<text x="239.4" y="165.7">PUMP</text>
<text x="73.5" y="168.5">FS=60 BAR</text>
<text x="24.6" y="179.5">@80 BAR</text>
<text x="26.2" y="178">SV1</text>
<text x="40.8" y="175.2">EV1</text>
<text x="184.3" y="179.7">NOZZLE</text>
<text x="162.9" y="182.1">CC</text>
<text x="188.7" y="184.3">CAP</text>
<text x="238.7" y="184">N2O BOTTLE</text>
<text x="30.2" y="191.4">FINAL TANK</text>
</g>
<g font-size=".9" fill="#58ba48">
<text x="44.5" y="137.8">G 1/4'' M</text>
<text x="122.8" y="139.7">G 1/4'' M</text>
<text x="131" y="143.3">G 1/4'' F</text>
<text x="133.5" y="141.5">G 1/4'' F</text>
<text x="135.6" y="143.2">G 1/2'' M</text>
<text x="32.4" y="147.3">G 1/4'' F</text>
<text x="37.2" y="147.3">G 1/4'' F</text>
<text x="75.3" y="147.2">G 1/4'' F</text>
<text x="80.3" y="147.2">G 1/4'' F</text>
<text x="85.2" y="147.2">G 1/2'' F</text>
<text x="131" y="148.9">G 1/2'' F</text>
<text x="135.7" y="148.9">G 1/2'' M</text>
<text x="42.4" y="150.9">G 1/4'' F</text>
<text x="90.2" y="151.3">G 1/2'' F</text>
<text x="120.8" y="151.3">G 1/2'' M</text>
<text x="135.2" y="151.6">G 2'' F</text>
<text x="143.6" y="150">G 1/2'' F</text>
<text x="151.3" y="154.8">G 1/2'' M</text>
<text x="217.7" y="155.3">BSPT 1/2'' M</text>
<text x="224.7" y="155.3">G 1/4'' M</text>
<text x="232.5" y="155.3">G 1/4'' F</text>
<text x="241.2" y="155.3">G 1/4'' F</text>
<text x="40.1" y="159.3">G 1/4'' M</text>
<text x="72.9" y="161.1">G 1/4'' M</text>
<text x="88.1" y="161.3">G 1/2'' M</text>
<text x="39.3" y="167.8">BSPT 1/4'' M</text>
<text x="39.4" y="165.2">BSPT 1/4'' M</text>
<text x="39.7" y="162.1">G 1/4'' F SWIVEL</text>
<text x="27.7" y="172.2">G 1/4'' M</text>
<text x="39.6" y="171.5">G 1/4'' F</text>
<text x="163.4" y="168.9">G 1/4'' M</text>
<text x="39.8" y="179.3">G 1/4'' F</text>
<text x="163.4" y="176.1">G 1/4'' F</text>
<text x="148.3" y="181.2">G 2''M</text>
</g>
</svg>
